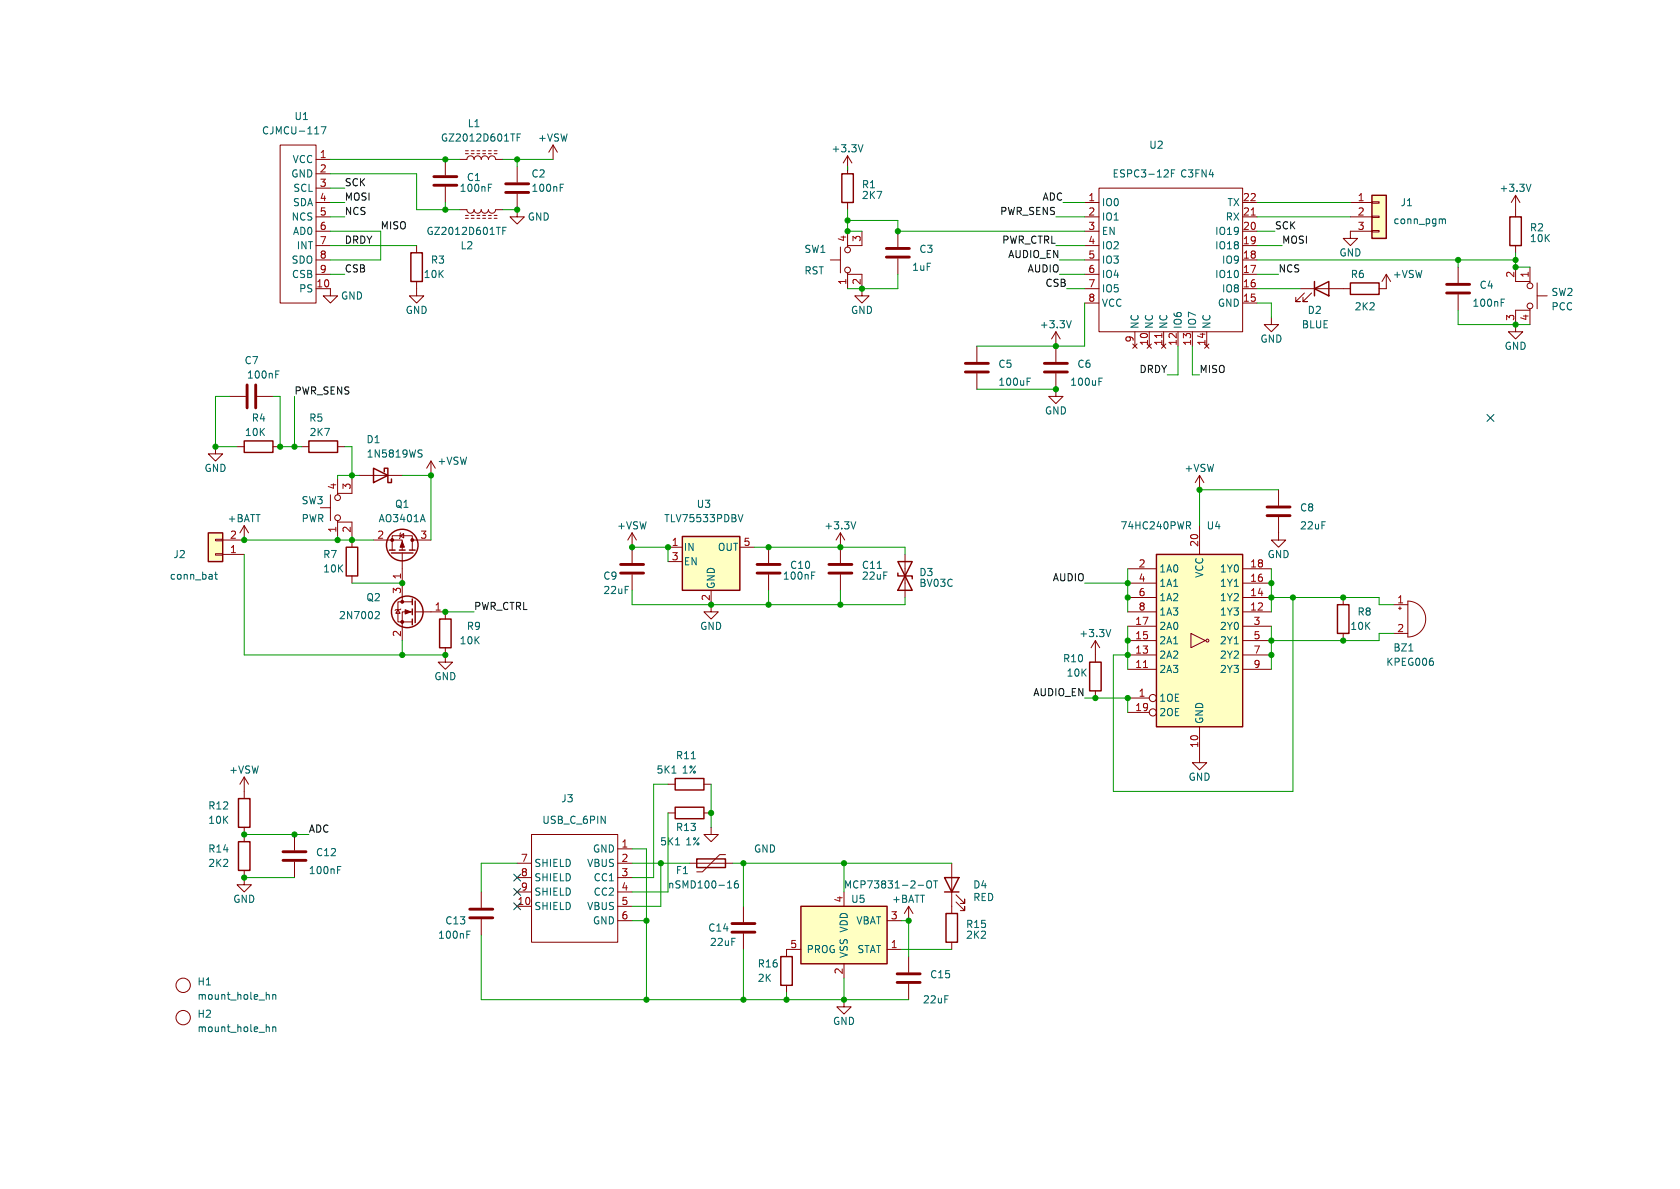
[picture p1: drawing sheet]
<svg xmlns="http://www.w3.org/2000/svg" width="297mm" height="210mm" viewBox="0 0 297 210" stroke-linecap="round" stroke-linejoin="round" font-family="sans-serif">
<g fill="none" stroke="#840000" stroke-width=".18">
<path d="M49.5 25.6h6.4v28h-6.4zM55.9 35.8h2.5M55.9 38.3h2.5M55.9 28.2h2.5M55.9 30.7h2.5M55.9 33.3h2.5M78.7 28.2v2.8M78.7 33v2.8M81.3 37.1h1.2a.64 .64 0 0 0 .7 .6 .64 .64 0 0 0 .6-.6 .64 .64 0 0 0 .7 .6 .64 .64 0 0 0 .6-.6 .64 .64 0 0 0 .6 .6 .64 .64 0 0 0 .7-.6 .64 .64 0 0 0 .6 .6 .64 .64 0 0 0 .6-.6h1.3M81.3 28.2h1.2a.64 .64 0 0 1 .7-.6 .64 .64 0 0 1 .6 .6 .64 .64 0 0 1 .7-.6 .64 .64 0 0 1 .6 .6 .64 .64 0 0 1 .6-.6 .64 .64 0 0 1 .7 .6 .64 .64 0 0 1 .6-.6 .64 .64 0 0 1 .6 .6h1.3M82.3 38.1h.5M82.3 38.6h.5"/>
<path d="M82.3 27.2h.5M82.3 26.7h.5M83.3 38.1h.5M83.3 38.6h.5M83.3 27.2h.5M83.3 26.7h.5M84.3 38.1h.5M84.3 38.6h.5M84.3 27.2h.5M84.3 26.7h.5M85.3 38.1h.6M85.3 38.6h.6"/>
<path d="M85.3 27.2h.6M85.3 26.7h.6M86.4 38.1h.5M86.4 38.6h.5M86.4 27.2h.5M86.4 26.7h.5M87.4 38.1h.5M87.4 38.6h.5M87.4 27.2h.5M87.4 26.7h.5M91.4 34.3v4h1.3l-1.3 1.3-1.2-1.3h1.2M91.4 29.5v2.8"/>
<path d="M97.8 25.6l-.8 1.3M97.8 25.6v2.6M97.8 25.6l.8 1.3M149.9 27.6l-.8 1.2M149.9 27.6v3.1M149.9 35.8v1.3M149.9 27.6l.7 1.2M191.8 35.8h2.5M191.8 38.3h2.5M194.3 33.3h25.4v25.4h-25.4zM219.7 38.3h2.5M238.8 35.8h3.8"/>
<path d="M238.8 38.3h3.8M242.6 38.2h1.2v.3h-1.2zM242.6 35.7h1.2v.2h-1.2zM268 34.5v3.8M268 34.5l-.8 1.3M268 34.5l.7 1.3M55.9 40.9h2.5M55.9 46h2.5M55.9 43.4h2.5M55.9 48.5h2.5M58.4 51v1.3h1.3l-1.3 1.3-1.3-1.3h1.3M73.7 49.8v2.5h1.2l-1.2 1.3-1.3-1.3h1.3"/>
<path d="M73.7 43.4v1.3M146.8 46h1.8M148.6 43.7v4.6M149.9 48.3v.2h2.5v3.8h1.3l-1.3 1.3-1.3-1.3h1.3M149.9 40.9v2.5M149.9 48.5v2.5M152.4 40.9v2.5h-2.5v.3M158.7 40.9v2.8M158.7 45.7v2.8M186.7 58.7l-.8 1.2M186.7 58.7v5.3M186.7 58.7l.8 1.2"/>
<path d="M191.8 51h2.5M191.8 40.9h2.5M191.8 46h2.5M191.8 43.4h2.5M191.8 48.5h2.5M191.8 53.6h2.5M200.7 58.7v2.5M205.7 58.7v2.5M224.8 56.1v1.3h1.3l-1.3 1.3-1.3-1.3h1.3M229.9 51h8.9M230.6 51.8l-1.5 1.5h.8h-.8v-.7M231.9 51.8l-1.5 1.5h.7h-.7v-.7"/>
<path d="M242.6 40.8h1.2v.2h-1.2zM242.6 40.9h-3.8v1.3h1.2l-1.2 1.2-1.3-1.2h1.3M245.1 48.5v2.5h-1.3M245.1 48.5l-.8 1.3M245.1 48.5l.8 1.3M257.8 47.2v2.8M257.8 52.1v2.8M268 47.2v2.6h2.5v.2M268 43.4v1.3M270.5 54.6v.3h-2.5v3.8h1.2l-1.2 1.2-1.3-1.2h1.3M270.5 47.2v2.6M270.5 54.9v2.5"/>
<path d="M271.8 50v4.6M271.8 52.3h1.8M38.1 79v1.3h1.3l-1.3 1.2-1.3-1.2h1.3M40.6 70.1h2.8M41.9 79h1.3M45.5 70.1h2.8M48.3 79h1.2M53.3 79h1.3M59.7 79h1.3M172.7 61.2v2.8M172.7 66v2.8M186.7 66v4.1h1.3l-1.3 1.3-1.3-1.3h1.3"/>
<path d="M200.3 60.8l.7 .8M201 60.8l-.7 .8M202.8 60.8l.8 .8M203.6 60.8l-.8 .8M205.4 60.8l.7 .8M206.1 60.8l-.7 .8M213 60.8l.7 .8M213.7 60.8l-.7 .8M38.1 95.4h1.3v.2h-1.3zM38.1 97.9h1.3v.3h-1.3zM39.4 98h3.8M43.2 93v2.5h-3.8"/>
<path d="M43.2 93l-.8 1.2M43.2 93l.7 1.2M56.6 89.8h1.8M58.4 87.5v4.6M59.7 92.1v.2h2.5v2.6M59.7 84.7v2.5M59.7 92.3v2.6M62.2 84.7v2.5h-2.5v.3M62.2 95.5v1.3M63.5 84.1h7.6M66 95.5h5.1v1.8M69.3 97.3v-2.6h3.6v2.6"/>
<path d="M70.7 94.7l.7-.3v.7zM70.9 94.2l-.2 .2v.7l-.1 .1M71.1 97.8v8.6M72.9 95.5h3.3M76.2 81.5l-.8 1.3M76.2 81.5v2.6M76.2 81.5l.8 1.3M111.8 94.2v5.4M111.8 94.2l-.8 1.3M111.8 94.2l.7 1.3M118.1 96.8h2.5M118.1 99.3h2.5"/>
<path d="M130.8 96.8h2.5M135.9 96.8v2.8M148.6 94.2v5.4M148.6 94.2l-.8 1.3M148.6 94.2l.8 1.3M160 98v7.7M212.1 84.1v2.5M212.1 93v5M212.1 84.1l-.8 1.2M212.1 84.1l.8 1.2M226.1 91.4v4.1h1.2l-1.2 1.3-1.3-1.3h1.3M226.1 86.6v2.8"/>
<path d="M62.2 101.8v1.3M70.4 107.8l.3 .7h-.7zM70.9 107.7l-.2 .1h-.7l-.2 .1M72.9 108.2h-1.8v5.1M72.9 106.4h-2.5v3.6h2.5M73.4 108.2h5.3v1.3M78.7 114.5v2.6h1.3l-1.3 1.3-1.2-1.3h1.2M111.8 101.6v2.8M125.7 104.4v3.8h1.3l-1.3 1.3-1.2-1.3h1.2M135.9 101.6v2.8M148.6 101.6v2.8M193.7 113.3v3.8"/>
<path d="M193.7 113.3l-.8 1.2M193.7 113.3l.7 1.2M199.4 108.2h5.1M199.4 118.4h5.1M199.4 115.8h5.1M199.4 105.7h5.1M199.4 113.3h5.1M199.4 103.1h5.1M199.4 110.7h5.1M199.4 100.6h5.1M210.6 112l2.5 1.3-2.5 1.2zM219.7 108.2h5.1"/>
<path d="M219.7 118.4h5.1M219.7 115.8h5.1M219.7 105.7h5.1M219.7 113.3h5.1M219.7 103.1h5.1M219.7 110.7h5.1M219.7 100.6h5.1M237.5 105.7v1.2M237.5 112v1.3M246.4 106.9h2.5M246.4 112h2.5M247.3 107.6h.5"/>
<path d="M247.5 107.3v.5M248.9 106.3a3.2 3.2 0 0 1 3.2 3.2 3.2 3.2 0 0 1-3.2 3.1zM43.2 137.4v3.8M43.2 137.4l-.8 1.3M43.2 137.4l.7 1.3M118.1 138.7h1.3M124.5 138.7h1.2M193.7 122.2v1.2M199.4 123.4h3.8M199.4 126h3.8M212.1 128.5v6.4h1.3l-1.3 1.2-1.3-1.2h1.3M43.2 153.9v2.6h1.2l-1.2 1.2-1.3-1.2h1.3"/>
<path d="M43.2 146.3v2.5M52.1 147.6v2.8M52.1 152.4v2.8M85.1 157.7v2.8M91.4 152.6h2.6M91.4 155.2h2.6M91.4 157.7h2.6M94 147.6h15.2v19h-15.2zM109.2 150.1h2.6M109.2 152.6h2.6M109.2 155.2h2.6M109.2 157.7h2.6"/>
<path d="M118.1 143.8h1.3M121.9 152.6h7.6M124.5 143.8h1.2M125.7 146.3v1.3h-1.2l1.2 1.2 1.3-1.2h-1.3M128.3 151.1h-1l-3.1 3.1h-1M149.2 157.7v2.6M168.3 152.6v8.9M169 159.5l1.6 1.5v-.7v.7h-.8M169 158.2l1.6 1.6v-.8v.8h-.8M85.1 162.6v2.7M109.2 162.8h2.6M109.2 160.3h2.6"/>
<path d="M131.4 160.3v2.8M131.4 165.1v2.8M139.1 174.2v1.3M141.6 167.9h-2.5v1.3M149.2 176.8v1.2h-1.2l1.2 1.3 1.3-1.3h-1.3M149.2 170.4v2.6M156.8 167.9h2.6M156.8 162.8h2.6M160.7 160.3l-.8 1.2M160.7 160.3v2.5M160.7 169.2v2.8M160.7 174v2.8"/>
<path d="M160.7 160.3l.7 1.2M168.3 166.6v1.3"/>
<circle cx="149.9" cy="44.2" r=".51"/>
<circle cx="149.9" cy="47.7" r=".51"/>
<circle cx="270.5" cy="54.1" r=".51"/>
<circle cx="270.5" cy="50.5" r=".51"/>
<circle cx="59.7" cy="88" r=".51"/>
<circle cx="59.7" cy="91.6" r=".51"/>
<circle cx="213.5" cy="113.3" r=".25"/>
<circle cx="203.8" cy="123.4" r=".63"/>
<circle cx="203.8" cy="126" r=".63"/>
<circle cx="32.4" cy="174.2" r="1.27"/>
<circle cx="32.4" cy="180" r="1.27"/>
</g>
<g fill="none" stroke="#840000" stroke-width=".25">
<path d="M148.8 30.7h2.1v5.1h-2.1zM242.6 34.5h2.5v7.7h-2.5zM267 38.3h2v5.1h-2zM72.6 44.7h2.1v5.1h-2.1zM232.4 51l2.5-1.2v2.5zM232.4 49.8v2.5M238.8 50h5v2.1h-5zM43.2 78h5.1v2h-5.1zM54.6 78h5.1v2h-5.1zM36.8 94.2h2.6v5.1h-2.6zM61.2 96.8h2v5h-2zM66 82.8l2.6 1.3-2.6 1.2z"/>
<path d="M67.9 83.4v-.6h.7v2.5h.6v-.6M68.8 97.3h1M69.2 97.8h3.8M70.6 97.3h1M72.4 97.3h1M120.6 94.9h10.2v9.5h-10.2zM158.7 99.3h2.6l-2.6 5.1h2.6zM204.5 98h15.2v30.5h-15.2zM72.9 105.9v1M72.9 107.7v1M72.9 109.5v1M73.4 106.3v3.8"/>
<path d="M77.7 109.5h2.1v5h-2.1zM158.7 101.3v.5h2.6v.6M192.7 117.1h2v5.1h-2zM236.5 106.9h2v5.1h-2zM119.4 137.7h5.1v2h-5.1zM42.2 148.8h2v5.1h-2zM42.2 141.2h2v5.1h-2zM119.4 142.7h5.1v2.1h-5.1zM123.2 151.9h5.1v1.5h-5.1zM167 155.2h2.5l-1.2 2.5zM167 157.7h2.5M138 169.2h2.1v5h-2.1z"/>
<path d="M141.6 160.3h15.2v10.1h-15.2zM167.3 161.5h2v5.1h-2z"/>
<circle cx="71.1" cy="96.4" r="2.79"/>
<circle cx="72" cy="108.2" r="2.79"/>
</g>
<g fill="#840000" stroke="#840000" stroke-width=".18">
<path d="M71.1 95.8l.4 1h-.8z"/>
<path d="M71.6 107.8l1 .4-1 .4z"/>
<circle cx="69.3" cy="95.5" r=".25"/>
<circle cx="72.9" cy="95.5" r=".25"/>
<circle cx="71.1" cy="110" r=".25"/>
<circle cx="71.1" cy="106.4" r=".25"/>
</g>
<g fill="#ffffc2" stroke="#ffffc2" stroke-width=".18">
<path d="M120.6 94.9h10.2v9.5h-10.2z"/>
<path d="M242.6 34.5h2.5v7.7h-2.5z"/>
<path d="M141.6 160.3h15.2v10.1h-15.2z"/>
<path d="M36.8 94.2h2.6v5.1h-2.6z"/>
<path d="M204.5 98h15.2v30.5h-15.2z"/>
</g>
<g fill="none" stroke="#840000" stroke-width=".51">
<path d="M76.7 32.8h4.1M76.7 31.2h4.1M89.4 34h4.1M89.4 32.5h4.1M156.7 45.5h4.1M156.7 43.9h4.1M255.8 51.8h4M255.8 50.3h4M43.7 68.1v4M45.2 68.1v4M170.7 65.8h4.1M170.7 64.3h4.1"/>
<path d="M184.7 65.8h4M184.7 64.3h4M109.7 99.8h4.1M133.9 99.8h4M146.6 99.8h4M224 91.2h4.1M224 89.7h4.1M109.7 101.3h4.1M133.9 101.3h4M146.6 101.3h4M50 152.1h4.1M50 150.6h4.1"/>
<path d="M83.1 162.3h4M83.1 160.8h4M129.4 164.8h4.1M129.4 163.3h4.1M158.6 173.7h4.1M158.6 172.2h4.1"/>
</g>
<g fill="none" stroke="#006464" stroke-width=".18">
<path d="M46.6 22.7v.7M56.8 22.4h.8l-.5 1.3M197 30.6h.4M197.6 30h-.6v1.3h.6M214.1 30l-.3 .9h.8M214.4 30.5v.8M255.4 38.7l.2 .2v.7M37.9 101.6h.5M38.2 102.4h.2M118.4 156.2v.8M118.8 156.2l-.4 .1M130.1 156.2l.3 .1 .2 .2-.1 .4-.4 .1"/>
<path d="M130.4 155.8h-.3M150.4 155.8l-.5 .9-.4-.9v1.2M165.1 155.8h.7M165.4 155.8v1.2M48.2 175.9v.8M48.2 176l.2-.1h.3l.1 .8M48.2 181.6v.8M48.2 181.7l.2-.1h.3l.1 .8"/>
</g>
<g fill="none" stroke="#009600" stroke-width=".18">
<path d="M58.4 35.8h2.6M58.4 38.3h2.6M58.4 28.2h22.9M58.4 30.7h15.3v6.4h7.6M58.4 33.3h2.6M78.7 35.8v1.3M88.9 28.2h8.9M88.9 37.1h2.5M91.4 28.2v1.3M149.9 39h8.8v1.9h33.1M149.9 29.5v.6M149.9 37.1v3.8h2.5"/>
<path d="M186.7 38.3h5.1M188 35.8h3.8M222.2 35.8h16.6M222.2 38.3h16.6M58.4 43.4h15.3M58.4 40.9h8.9v5.1h-8.9M58.4 48.5h2.6M158.7 48.5v2.5h-8.8M186.7 43.4h5.1M187.3 46h4.5M187.3 48.5h4.5M188.6 51h3.2"/>
<path d="M191.8 53.6v7.6h-19.1M222.2 51h7.7M222.2 43.4h4.5M222.2 53.6h2.6v2.5M222.2 46h45.8M222.2 48.5h3.9M222.2 40.9h3.2M257.8 46v1.2M257.8 54.9v2.5h12.7M268 44.7v2.5h2.5M40.6 70.1h-2.5v8.9h3.8M48.3 70.1h1.2v8.9h3.8"/>
<path d="M52.1 70.1v8.9M61 79h1.2v5.7M172.7 68.8h14M208.3 61.2v5.1h-1.9M210.8 61.2v5.1h1.3M43.2 98v17.8h35.5M43.2 94.9v.6h22.8M59.7 94.9v.6M62.2 94.9v.6M63.5 84.1h-3.8v.6M71.1 84.1h5.1v11.4M111.8 96.8h6.3v2.5"/>
<path d="M133.3 96.8h26.7v1.2M226.1 86.6h-14v6.4M62.2 103.1h8.9M71.1 113.3v2.5M78.7 108.2h5.1M111.8 104.4v2.5h48.2v-1.2M135.9 104.4v2.5M148.6 104.4v2.5M191.8 103.1h7.6M199.4 100.6v7.6M199.4 110.7v7.7M224.8 105.7h19v1.2h2.6"/>
<path d="M224.8 100.6v7.6M224.8 110.7v7.7M228.6 105.7v34.2h-31.8v-24.1h2.6M246.4 112h-2.6v1.3h-19M118.1 138.7h-2.5v16.5h-3.8M125.7 138.7v7.6M191.8 123.4h7.6v2.6M43.2 147.6h11.4M43.2 155.2h8.9M91.4 152.6h-6.3v5.1M111.8 152.6h10.1M111.8 150.1h2.5v26.7"/>
<path d="M116.8 152.6v7.7h-5M118.1 143.8v13.9h-6.3M129.5 152.6h38.8M131.4 152.6v7.7M149.2 152.6v5.1M85.1 165.3v11.5h75.6M111.8 162.8h2.5M131.4 167.9v8.9M139.1 175.5v1.3M149.2 173v3.8M159.4 162.8h1.3v6.4M159.4 167.9h8.9"/>
</g>
<path d="M262.9 73.3l1.2 1.2M264.1 73.3l-1.2 1.2M90.8 159.7l1.2 1.2M90.8 154.6l1.2 1.2M90.8 157.1l1.2 1.2M92 159.7l-1.2 1.2M92 154.6l-1.2 1.2M92 157.1l-1.2 1.2" fill="none" stroke="#000084" stroke-width=".18"/>
<g fill="#009600" stroke="#009600" stroke-width=".18">
<circle cx="78.7" cy="115.8" r=".46"/>
<circle cx="71.1" cy="115.8" r=".46"/>
<circle cx="52.1" cy="147.6" r=".46"/>
<circle cx="43.2" cy="147.6" r=".46"/>
<circle cx="43.2" cy="155.2" r=".46"/>
<circle cx="199.4" cy="105.7" r=".46"/>
<circle cx="199.4" cy="115.8" r=".46"/>
<circle cx="199.4" cy="113.3" r=".46"/>
<circle cx="125.7" cy="106.9" r=".46"/>
<circle cx="131.4" cy="152.6" r=".46"/>
<circle cx="125.7" cy="143.8" r=".46"/>
<circle cx="135.9" cy="106.9" r=".46"/>
<circle cx="135.9" cy="96.8" r=".46"/>
<circle cx="148.6" cy="96.8" r=".46"/>
<circle cx="148.6" cy="106.9" r=".46"/>
<circle cx="193.7" cy="123.4" r=".46"/>
<circle cx="199.4" cy="123.4" r=".46"/>
<circle cx="91.4" cy="37.1" r=".46"/>
<circle cx="91.4" cy="28.2" r=".46"/>
<circle cx="49.5" cy="79" r=".46"/>
<circle cx="78.7" cy="37.1" r=".46"/>
<circle cx="78.7" cy="28.2" r=".46"/>
<circle cx="59.7" cy="95.5" r=".46"/>
<circle cx="62.2" cy="95.5" r=".46"/>
<circle cx="111.8" cy="96.8" r=".46"/>
<circle cx="71.1" cy="103.1" r=".46"/>
<circle cx="78.7" cy="108.2" r=".46"/>
<circle cx="76.2" cy="84.1" r=".46"/>
<circle cx="118.1" cy="96.8" r=".46"/>
<circle cx="149.2" cy="176.8" r=".46"/>
<circle cx="139.1" cy="176.8" r=".46"/>
<circle cx="114.3" cy="162.8" r=".46"/>
<circle cx="114.3" cy="176.8" r=".46"/>
<circle cx="116.8" cy="152.6" r=".46"/>
<circle cx="149.2" cy="152.6" r=".46"/>
<circle cx="160.7" cy="162.8" r=".46"/>
<circle cx="131.4" cy="176.8" r=".46"/>
<circle cx="52.1" cy="79" r=".46"/>
<circle cx="62.2" cy="84.1" r=".46"/>
<circle cx="43.2" cy="95.5" r=".46"/>
<circle cx="38.1" cy="79" r=".46"/>
<circle cx="224.8" cy="103.1" r=".46"/>
<circle cx="224.8" cy="105.7" r=".46"/>
<circle cx="228.6" cy="105.7" r=".46"/>
<circle cx="224.8" cy="113.3" r=".46"/>
<circle cx="224.8" cy="115.8" r=".46"/>
<circle cx="199.4" cy="103.1" r=".46"/>
<circle cx="237.5" cy="113.3" r=".46"/>
<circle cx="237.5" cy="105.7" r=".46"/>
<circle cx="268" cy="57.4" r=".46"/>
<circle cx="268" cy="47.2" r=".46"/>
<circle cx="257.8" cy="46" r=".46"/>
<circle cx="268" cy="46" r=".46"/>
<circle cx="152.4" cy="51" r=".46"/>
<circle cx="158.7" cy="40.9" r=".46"/>
<circle cx="149.9" cy="39" r=".46"/>
<circle cx="149.9" cy="40.9" r=".46"/>
<circle cx="212.1" cy="86.6" r=".46"/>
<circle cx="186.7" cy="61.2" r=".46"/>
<circle cx="186.7" cy="68.8" r=".46"/>
</g>
<g font-size="1.8" fill="#006464">
<text x="47.2" y="23.7">CJMCU-117</text>
<text x="52.2" y="21.2">U1</text>
<text x="82.8" y="22.5">L1</text>
<text x="51.6" y="28.8">VCC</text>
<text x="78.7" y="25">GZ2012D601TF</text>
<text x="95.3" y="25">+VSW</text>
<text x="147.5" y="26.9">+3.3V</text>
<text x="203.3" y="26.3">U2</text>
<text x="51.4" y="31.4">GND</text>
<text x="51.8" y="33.9">SCL</text>
<text x="81.6" y="33.9">100nF</text>
<text x="82.7" y="32">C1</text>
<text x="94.1" y="31.4">C2</text>
<text x="94.3" y="33.9">100nF</text>
<text x="152.5" y="33.3">R1</text>
<text x="152.6" y="35.2">2K7</text>
<text x="198" y="31.4">ESPC3-12F C3FN4</text>
<text x="265.6" y="33.9">+3.3V</text>
<text x="51.6" y="36.4">SDA</text>
<text x="51.6" y="39">NCS</text>
<text x="51.8" y="41.5">AD0</text>
<text x="76.2" y="41.5">GZ2012D601TF</text>
<text x="93.3" y="39">GND</text>
<text x="194.8" y="36.4">IO0</text>
<text x="194.8" y="39">IO1</text>
<text x="194.8" y="41.5">EN</text>
<text x="215.4" y="41.5">IO19</text>
<text x="216.7" y="39">RX</text>
<text x="216.9" y="36.4">TX</text>
<text x="246.6" y="39.6">conn_pgm</text>
<text x="247.7" y="36.4">J1</text>
<text x="270.6" y="40.9">R2</text>
<text x="51.5" y="46.6">SDO</text>
<text x="52.5" y="44.1">INT</text>
<text x="76.3" y="46.6">R3</text>
<text x="81.5" y="44.1">L2</text>
<text x="142.3" y="44.7">SW1</text>
<text x="161.4" y="47.9">1uF</text>
<text x="162.7" y="44.7">C3</text>
<text x="194.8" y="44.1">IO2</text>
<text x="194.8" y="46.6">IO3</text>
<text x="215.4" y="44.1">IO18</text>
<text x="216.4" y="46.6">IO9</text>
<text x="236.8" y="45.3">GND</text>
<text x="270.7" y="42.8">10K</text>
<text x="51.6" y="49.1">CSB</text>
<text x="53" y="51.7">PS</text>
<text x="60.3" y="53">GND</text>
<text x="75.1" y="49.1">10K</text>
<text x="142.2" y="48.5">RST</text>
<text x="194.8" y="49.1">IO4</text>
<text x="194.8" y="51.7">IO5</text>
<text x="215.4" y="49.1">IO10</text>
<text x="216.4" y="51.7">IO8</text>
<text x="238.9" y="49.1">R6</text>
<text x="246.4" y="49.1">+VSW</text>
<text x="261.7" y="51">C4</text>
<text x="274.3" y="52.3">SW2</text>
<text x="71.7" y="55.5">GND</text>
<text x="150.4" y="55.5">GND</text>
<text x="184.4" y="58">+3.3V</text>
<text x="194.8" y="54.2">VCC</text>
<text x="201.3" y="58.2" transform="rotate(-90 201.3 58.2)">NC</text>
<text x="203.8" y="58.2" transform="rotate(-90 203.8 58.2)">NC</text>
<text x="206.4" y="58.2" transform="rotate(-90 206.4 58.2)">NC</text>
<text x="208.9" y="58.2" transform="rotate(-90 208.9 58.2)">IO6</text>
<text x="211.5" y="58.2" transform="rotate(-90 211.5 58.2)">IO7</text>
<text x="214" y="58.2" transform="rotate(-90 214 58.2)">NC</text>
<text x="215.3" y="54.2">GND</text>
<text x="230.2" y="58">BLUE</text>
<text x="231.3" y="55.5">D2</text>
<text x="239.7" y="54.9">2K2</text>
<text x="260.7" y="54.2">100nF</text>
<text x="274.4" y="54.9">PCC</text>
<text x="43.4" y="64.4">C7</text>
<text x="176.6" y="65">C5</text>
<text x="190.6" y="65">C6</text>
<text x="222.8" y="60.6">GND</text>
<text x="266" y="61.8">GND</text>
<text x="44" y="66.9">100nF</text>
<text x="176.9" y="68.2">100uF</text>
<text x="189.6" y="68.2">100uF</text>
<text x="43.5" y="77.1">10K</text>
<text x="44.6" y="74.5">R4</text>
<text x="54.8" y="74.5">R5</text>
<text x="55" y="77.1">2K7</text>
<text x="184.7" y="73.3">GND</text>
<text x="36.1" y="83.4">GND</text>
<text x="64.9" y="78.4">D1</text>
<text x="65.3" y="80.9">1N5819WS</text>
<text x="77.5" y="82.2">+VSW</text>
<text x="209.6" y="83.4">+VSW</text>
<text x="53.4" y="89.1">SW3</text>
<text x="69.9" y="89.8">Q1</text>
<text x="123.3" y="89.8">U3</text>
<text x="40.3" y="92.3">+BATT</text>
<text x="53.3" y="92.3">PWR</text>
<text x="67.2" y="92.3">AO3401A</text>
<text x="109.2" y="93.6">+VSW</text>
<text x="117.9" y="92.3">TLV75533PDBV</text>
<text x="146.3" y="93.6">+3.3V</text>
<text x="198.6" y="93.6">74HC240PWR</text>
<text x="213.5" y="93.6">U4</text>
<text x="230" y="90.4">C8</text>
<text x="230.1" y="93.6">22uF</text>
<text x="30.8" y="98.7">J2</text>
<text x="57.3" y="98.7">R7</text>
<text x="57.4" y="101.2">10K</text>
<text x="120.9" y="97.4">IN</text>
<text x="120.9" y="99.9">EN</text>
<text x="126.8" y="97.4">OUT</text>
<text x="139.9" y="100.6">C10</text>
<text x="152.6" y="100.6">C11</text>
<text x="162.7" y="101.8">D3</text>
<text x="205" y="101.2">1A0</text>
<text x="216.1" y="101.2">1Y0</text>
<text x="224.1" y="98.7">GND</text>
<text x="30.4" y="102.5">conn_bat</text>
<text x="64.9" y="106.3">Q2</text>
<text x="106.8" y="102.5">C9</text>
<text x="106.9" y="105">22uF</text>
<text x="126.4" y="104.1" transform="rotate(-90 126.4 104.1)">GND</text>
<text x="138.8" y="102.5">100nF</text>
<text x="152.7" y="102.5">22uF</text>
<text x="162.7" y="103.8">BV03C</text>
<text x="205" y="103.8">1A1</text>
<text x="205" y="106.3">1A2</text>
<text x="212.7" y="102.3" transform="rotate(-90 212.7 102.3)">VCC</text>
<text x="216.1" y="106.3">1Y2</text>
<text x="216.1" y="103.8">1Y1</text>
<text x="60.5" y="109.5">2N7002</text>
<text x="81.5" y="113.9">10K</text>
<text x="82.7" y="111.4">R9</text>
<text x="123.8" y="111.4">GND</text>
<text x="191.3" y="112.6">+3.3V</text>
<text x="205" y="113.9">2A1</text>
<text x="205" y="111.4">2A0</text>
<text x="205" y="108.8">1A3</text>
<text x="216.1" y="108.8">1Y3</text>
<text x="216.1" y="111.4">2Y0</text>
<text x="216.1" y="113.9">2Y1</text>
<text x="239" y="111.4">10K</text>
<text x="240.1" y="108.8">R8</text>
<text x="188.2" y="117.1">R10</text>
<text x="188.8" y="119.6">10K</text>
<text x="205" y="119">2A3</text>
<text x="205" y="116.5">2A2</text>
<text x="216.1" y="116.5">2Y2</text>
<text x="216.1" y="119">2Y3</text>
<text x="245.4" y="117.7">KPEG006</text>
<text x="246.5" y="115.2">BZ1</text>
<text x="76.8" y="120.3">GND</text>
<text x="205" y="124.1">1OE</text>
<text x="205" y="126.6">2OE</text>
<text x="212.7" y="128" transform="rotate(-90 212.7 128)">GND</text>
<text x="40.6" y="136.8">+VSW</text>
<text x="116.5" y="136.8">5K1 1%</text>
<text x="119.7" y="134.2">R11</text>
<text x="37" y="143.1">R12</text>
<text x="99.3" y="141.9">J3</text>
<text x="210.1" y="138">GND</text>
<text x="37" y="145.7">10K</text>
<text x="96.1" y="145.7">USB_C_6PIN</text>
<text x="117.1" y="149.5">5K1 1%</text>
<text x="119.7" y="146.9">R13</text>
<text x="37" y="150.7">R14</text>
<text x="37" y="153.3">2K2</text>
<text x="55" y="154.6">100nF</text>
<text x="56.1" y="151.4">C12</text>
<text x="94.5" y="153.3">SHIELD</text>
<text x="94.5" y="155.8">SHIELD</text>
<text x="103.8" y="153.3">VBUS</text>
<text x="104.8" y="150.7">GND</text>
<text x="105.2" y="155.8">CC1</text>
<text x="119.6" y="154.6">F1</text>
<text x="133.3" y="150.7">GND</text>
<text x="41.2" y="159.6">GND</text>
<text x="94.5" y="160.9">SHIELD</text>
<text x="94.5" y="158.4">SHIELD</text>
<text x="103.8" y="160.9">VBUS</text>
<text x="105.2" y="158.4">CC2</text>
<text x="119.2" y="157.1">nSMD100-16</text>
<text x="150.6" y="159.6">U5</text>
<text x="150.8" y="157.1">MCP73831-2-OT</text>
<text x="157.8" y="159.6">+BATT</text>
<text x="172.1" y="159.3">RED</text>
<text x="172.2" y="157.1">D4</text>
<text x="77.8" y="166">100nF</text>
<text x="79" y="163.4">C13</text>
<text x="104.8" y="163.4">GND</text>
<text x="125.4" y="164.7">C14</text>
<text x="125.8" y="167.3">22uF</text>
<text x="151" y="163.4">VBAT</text>
<text x="171" y="164.1">R15</text>
<text x="171" y="166">2K2</text>
<text x="134.1" y="173.6">2K</text>
<text x="134.2" y="171.1">R16</text>
<text x="142.6" y="168.5">PROG</text>
<text x="149.9" y="169.4" transform="rotate(-90 149.9 169.4)">VSS VDD</text>
<text x="151.2" y="168.5">STAT</text>
<text x="164.7" y="173">C15</text>
<text x="35.1" y="180">H2</text>
<text x="35.1" y="174.2">H1</text>
<text x="35.4" y="176.8">mount_hole_hn</text>
<text x="163.5" y="177.4">22uF</text>
<text x="35.4" y="182.5">mount_hole_hn</text>
<text x="147.3" y="181.2">GND</text>
</g>
<g font-size="1.8" fill="#a90000">
<text x="56.7" y="27.9">1</text>
<text x="56.7" y="30.5">2</text>
<text x="56.7" y="33">3</text>
<text x="56.7" y="35.6">4</text>
<text x="192.5" y="35.6">1</text>
<text x="220" y="35.6">22</text>
<text x="240.2" y="35.6">1</text>
<text x="56.7" y="38.1">5</text>
<text x="56.7" y="40.6">6</text>
<text x="192.5" y="38.1">2</text>
<text x="192.5" y="40.6">3</text>
<text x="220" y="40.6">20</text>
<text x="220" y="38.1">21</text>
<text x="240.2" y="38.1">2</text>
<text x="240.2" y="40.6">3</text>
<text x="56.7" y="43.2">7</text>
<text x="56.7" y="45.7">8</text>
<text x="149.6" y="42.7" transform="rotate(-90 149.6 42.7)">4</text>
<text x="152.1" y="42.7" transform="rotate(-90 152.1 42.7)">3</text>
<text x="192.5" y="43.2">4</text>
<text x="192.5" y="45.7">5</text>
<text x="220" y="45.7">18</text>
<text x="220" y="43.2">19</text>
<text x="56.2" y="50.8">10</text>
<text x="56.7" y="48.3">9</text>
<text x="149.6" y="50.3" transform="rotate(-90 149.6 50.3)">1</text>
<text x="152.1" y="50.3" transform="rotate(-90 152.1 50.3)">2</text>
<text x="192.5" y="48.3">6</text>
<text x="192.5" y="50.8">7</text>
<text x="192.5" y="53.3">8</text>
<text x="220" y="53.3">15</text>
<text x="220" y="50.8">16</text>
<text x="220" y="48.3">17</text>
<text x="267.7" y="49" transform="rotate(-90 267.7 49)">2</text>
<text x="270.3" y="49" transform="rotate(-90 270.3 49)">1</text>
<text x="267.7" y="56.6" transform="rotate(-90 267.7 56.6)">3</text>
<text x="270.3" y="56.6" transform="rotate(-90 270.3 56.6)">4</text>
<text x="200.4" y="60.4" transform="rotate(-90 200.4 60.4)">9</text>
<text x="202.9" y="60.9" transform="rotate(-90 202.9 60.9)">10</text>
<text x="205.5" y="60.9" transform="rotate(-90 205.5 60.9)">11</text>
<text x="208" y="60.9" transform="rotate(-90 208 60.9)">12</text>
<text x="210.6" y="60.9" transform="rotate(-90 210.6 60.9)">13</text>
<text x="213.1" y="60.9" transform="rotate(-90 213.1 60.9)">14</text>
<text x="59.4" y="86.5" transform="rotate(-90 59.4 86.5)">4</text>
<text x="62" y="86.5" transform="rotate(-90 62 86.5)">3</text>
<text x="40.8" y="95.2">2</text>
<text x="59.4" y="94.1" transform="rotate(-90 59.4 94.1)">1</text>
<text x="62" y="94.1" transform="rotate(-90 62 94.1)">2</text>
<text x="66.8" y="95.2">2</text>
<text x="74.4" y="95.2">3</text>
<text x="40.8" y="97.8">1</text>
<text x="118.9" y="96.5">1</text>
<text x="118.9" y="99.1">3</text>
<text x="131.6" y="96.5">5</text>
<text x="201.4" y="100.3">2</text>
<text x="211.8" y="96.5" transform="rotate(-90 211.8 96.5)">20</text>
<text x="221.3" y="100.3">18</text>
<text x="70.9" y="104.9" transform="rotate(-90 70.9 104.9)">3</text>
<text x="70.9" y="102.3" transform="rotate(-90 70.9 102.3)">1</text>
<text x="77" y="107.9">1</text>
<text x="125.5" y="106.2" transform="rotate(-90 125.5 106.2)">2</text>
<text x="201.4" y="102.9">4</text>
<text x="201.4" y="105.4">6</text>
<text x="201.4" y="107.9">8</text>
<text x="221.3" y="107.9">12</text>
<text x="221.3" y="105.4">14</text>
<text x="221.3" y="102.9">16</text>
<text x="247.2" y="106.7">1</text>
<text x="70.9" y="112.5" transform="rotate(-90 70.9 112.5)">2</text>
<text x="200.9" y="113">15</text>
<text x="200.9" y="110.5">17</text>
<text x="221.8" y="110.5">3</text>
<text x="221.8" y="113">5</text>
<text x="247.2" y="111.8">2</text>
<text x="200.9" y="118.1">11</text>
<text x="200.9" y="115.6">13</text>
<text x="221.8" y="115.6">7</text>
<text x="221.8" y="118.1">9</text>
<text x="200.9" y="125.7">19</text>
<text x="201.4" y="123.2">1</text>
<text x="211.8" y="132" transform="rotate(-90 211.8 132)">10</text>
<text x="110" y="149.9">1</text>
<text x="92.2" y="152.4">7</text>
<text x="92.2" y="154.9">8</text>
<text x="110" y="152.4">2</text>
<text x="110" y="154.9">3</text>
<text x="91.7" y="160">10</text>
<text x="92.2" y="157.5">9</text>
<text x="110" y="157.5">4</text>
<text x="110" y="160">5</text>
<text x="149" y="159.5" transform="rotate(-90 149 159.5)">4</text>
<text x="110" y="162.6">6</text>
<text x="139.8" y="167.6">5</text>
<text x="157.6" y="167.6">1</text>
<text x="157.6" y="162.6">3</text>
<text x="149" y="172.2" transform="rotate(-90 149 172.2)">2</text>
</g>
<g font-size="1.8" fill="#0f0f0f">
<text x="61" y="32.9">SCK</text>
<text x="61" y="35.5">MOSI</text>
<text x="184.1" y="35.5">ADC</text>
<text x="61" y="38">NCS</text>
<text x="67.3" y="40.5">MISO</text>
<text x="176.8" y="38">PWR_SENS</text>
<text x="225.4" y="40.5">SCK</text>
<text x="61" y="43.1">DRDY</text>
<text x="176.9" y="43.1">PWR_CTRL</text>
<text x="178.2" y="45.6">AUDIO_EN</text>
<text x="226.7" y="43.1">MOSI</text>
<text x="61" y="48.2">CSB</text>
<text x="181.6" y="48.2">AUDIO</text>
<text x="184.9" y="50.7">CSB</text>
<text x="226.1" y="48.2">NCS</text>
<text x="201.4" y="65.9">DRDY</text>
<text x="212.1" y="65.9">MISO</text>
<text x="52.1" y="69.7">PWR_SENS</text>
<text x="83.8" y="107.8">PWR_CTRL</text>
<text x="186.1" y="102.8">AUDIO</text>
<text x="182.6" y="123.1">AUDIO_EN</text>
<text x="54.6" y="147.2">ADC</text>
</g>
</svg>
